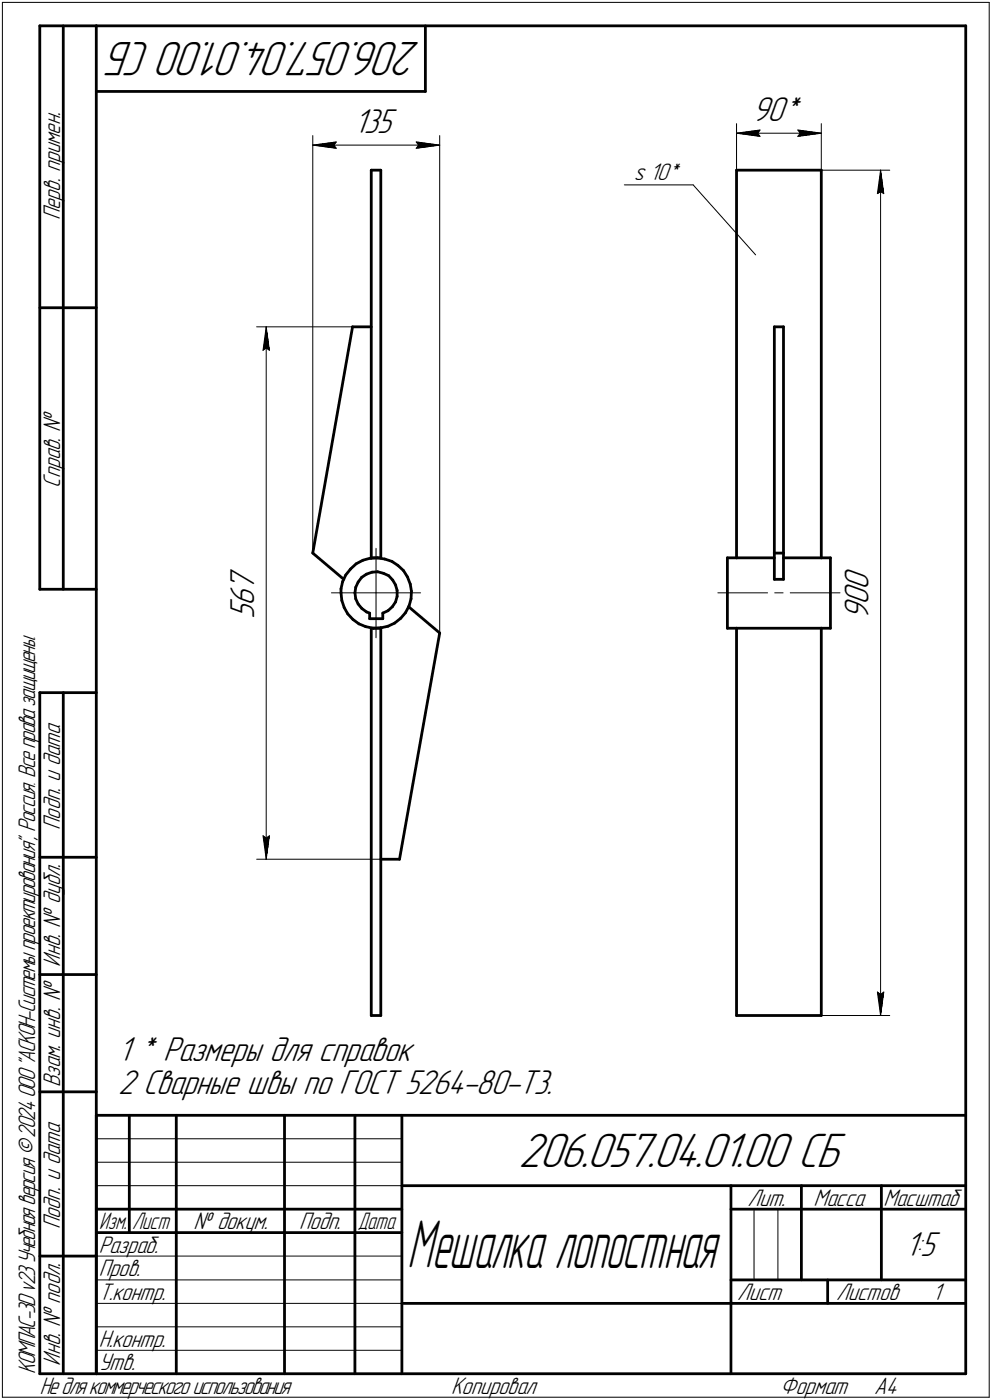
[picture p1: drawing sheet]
<svg xmlns="http://www.w3.org/2000/svg" width="211mm" height="298mm" viewBox="0 0 211 298" stroke-linecap="round" stroke-linejoin="round" font-family="sans-serif">
<g fill="#fff" stroke="#fff" stroke-width=".21">
<path d="M25.1 220.3h64zM25.1 220.4h64zM25.1 220.5h64zM25.1 220.6h64zM25.1 220.6h64zM25.1 220.7h64zM25.1 220.8h64zM25.1 220.9h64zM25.1 221h64zM25.1 221.1h64zM25.1 221.1h64zM25.1 221.2h64zM25.1 221.3h64zM25.1 221.4h64zM25.1 221.5h64zM25.1 221.6h64zM25.1 221.7h64zM25.1 221.7h64zM25.1 221.8h64zM25.1 221.9h64zM25.1 222h64zM25.1 222.1h64zM25.1 222.2h64zM25.1 222.2h64zM25.1 222.3h64zM25.1 222.4h64zM25.1 222.5h64zM25.1 222.6h64zM25.1 222.7h64zM25.1 222.8h64zM25.1 222.8h64zM25.1 222.9h64zM25.1 223h64zM25.1 223.1h64zM25.1 223.2h64zM25.1 223.3h64zM25.1 223.4h64zM25.1 223.4h64zM25.1 223.5h64zM25.1 223.6h64zM25.1 223.7h64zM25.1 223.8h64zM25.1 223.9h64zM25.1 223.9h64zM25.1 224h64zM25.1 224.1h64zM25.1 224.2h64zM25.1 224.3h64zM25.1 224.4h64zM25.1 224.5h64zM25.1 224.5h64zM25.1 224.6h64zM25.1 224.7h64zM25.1 224.8h64zM25.1 224.9h64zM25.1 225h64zM25.1 225h64zM25.1 225.1h64zM25.1 225.2h64zM25.1 225.3h64zM25.1 225.4h64zM25.1 225.5h64zM25.1 225.6h64zM25.1 225.6h64zM25.1 225.7h64zM25.1 225.8h64zM25.1 225.9h64zM25.1 226h64zM25.1 226.1h64zM25.1 226.1h64zM25.1 226.2h64zM25.1 226.3h64zM25.1 226.4h64zM25.1 226.5h64zM25.1 226.6h64zM25.1 226.7h64zM25.1 226.7h64zM25.1 226.8h64zM25.1 226.9h64zM25.1 227h64zM25.1 227.1h64zM25.1 227.2h64zM25.1 227.2h64zM25.1 227.3h64z"/>
<path d="M25.1 227.4h92.2zM25.1 227.5h92.2zM25.1 227.6h92.2zM25.1 227.7h92.2zM25.1 227.8h92.2zM25.1 227.8h92.2zM25.1 227.9h92.2zM25.1 228h92.2zM25.1 228.1h92.2zM25.1 228.2h92.2zM25.1 228.3h92.2zM25.1 228.3h92.2zM25.1 228.4h92.2zM25.1 228.5h92.2zM25.1 228.6h92.2zM25.1 228.7h92.2zM25.1 228.8h92.2zM25.1 228.9h92.2zM25.1 228.9h92.2zM25.1 229h92.2zM25.1 229.1h92.2zM25.1 229.2h92.2zM25.1 229.3h92.2zM25.1 229.4h92.2zM25.1 229.4h92.2zM25.1 229.5h92.2zM25.1 229.6h92.2zM25.1 229.7h92.2zM25.1 229.8h92.2zM25.1 229.9h92.2zM25.1 230h92.2zM25.1 230h92.2zM25.1 230.1h92.2zM25.1 230.2h92.2zM25.1 230.3h92.2zM25.1 230.4h92.2zM25.1 230.5h92.2zM25.1 230.5h92.2zM25.1 230.6h92.2zM25.1 230.7h92.2zM25.1 230.8h92.2zM25.1 230.9h92.2zM25.1 231h92.2zM25.1 231.1h92.2zM25.1 231.1h92.2zM25.1 231.2h92.2zM25.1 231.3h92.2zM25.1 231.4h92.2zM25.1 231.5h92.2zM25.1 231.6h92.2zM25.1 231.6h92.2zM25.1 231.7h92.2zM25.1 231.8h92.2zM25.1 231.9h92.2zM25.1 232h92.2zM25.1 232.1h92.2zM25.1 232.2h92.2zM25.1 232.2h92.2zM25.1 232.3h92.2zM25.1 232.4h92.2zM25.1 232.5h92.2zM25.1 232.6h92.2zM25.1 232.7h92.2zM25.1 232.7h92.2zM25.1 232.8h92.2zM25.1 232.9h92.2zM25.1 233h92.2zM25.1 233.1h92.2zM25.1 233.2h92.2zM25.1 233.3h92.2zM25.1 233.3h92.2zM25.1 233.4h92.2zM25.1 233.5h92.2zM25.1 233.6h92.2zM25.1 233.7h92.2zM25.1 233.8h92.2zM25.1 233.8h92.2zM25.1 233.9h92.2zM25.1 234h92.2zM25.1 234.1h92.2zM25.1 234.2h92.2zM25.1 234.3h92.2zM25.1 234.4h92.2zM25.1 234.4h92.2z"/>
<path d="M75.3 22.8h9.5zM75.3 22.9h9.5zM75.3 22.9h9.5zM75.3 23h9.5zM75.3 23.1h9.5zM75.3 23.2h9.5zM75.3 23.3h9.5zM75.3 23.4h9.5zM75.3 23.5h9.5zM75.3 23.5h9.5zM75.3 23.6h9.5zM75.3 23.7h9.5zM75.3 23.8h9.5zM75.3 23.9h9.5zM75.3 24h9.5zM75.3 24h9.5zM75.3 24.1h9.5zM75.3 24.2h9.5zM75.3 24.3h9.5zM75.3 24.4h9.5zM75.3 24.5h9.5zM75.3 24.6h9.5zM75.3 24.6h9.5zM75.3 24.7h9.5zM75.3 24.8h9.5zM75.3 24.9h9.5zM75.3 25h9.5zM75.3 25.1h9.5zM75.3 25.1h9.5zM75.3 25.2h9.5zM75.3 25.3h9.5zM75.3 25.4h9.5zM75.3 25.5h9.5zM75.3 25.6h9.5zM75.3 25.7h9.5zM75.3 25.7h9.5zM75.3 25.8h9.5zM75.3 25.9h9.5zM75.3 26h9.5zM75.3 26.1h9.5zM75.3 26.2h9.5zM75.3 26.2h9.5zM75.3 26.3h9.5zM75.3 26.4h9.5zM75.3 26.5h9.5zM75.3 26.6h9.5zM75.3 26.7h9.5zM75.3 26.8h9.5zM75.3 26.8h9.5zM75.3 26.9h9.5zM75.3 27h9.5zM75.3 27.1h9.5zM75.3 27.2h9.5zM75.3 27.3h9.5zM75.3 27.3h9.5zM75.3 27.4h9.5zM75.3 27.5h9.5zM75.3 27.6h9.5zM75.3 27.7h9.5zM75.3 27.8h9.5zM75.3 27.9h9.5zM75.3 27.9h9.5zM75.3 28h9.5zM75.3 28.1h9.5zM75.3 28.2h9.5zM75.3 28.3h9.5zM75.3 28.4h9.5zM75.3 28.4h9.5zM75.3 28.5h9.5zM75.3 28.6h9.5zM75.3 28.7h9.5zM75.3 28.8h9.5zM75.3 28.9h9.5zM75.3 29h9.5zM75.3 29h9.5zM75.3 29.1h9.5zM75.3 29.2h9.5zM75.3 29.3h9.5zM75.3 29.4h9.5zM75.3 29.5h9.5zM75.3 29.5h9.5zM75.3 29.6h9.5zM75.3 29.7h9.5zM75.3 29.8h9.5z"/>
<path d="M71.4 29.8h.7zM70.6 29.9h1.5zM69.8 30h2.3zM69.1 30.1h3zM68.3 30.1h3.8zM68.2 30.2h3.9zM68 30.3h4.1zM67.7 30.4h4.4zM67.6 30.5h4.5zM67.4 30.6h4.7zM67.1 30.6h5zM67 30.7h5.1zM66.8 30.8h5.3zM66.5 30.9h5.6zM66.8 31h5.3zM67 31.1h5.1zM67.1 31.2h5zM67.4 31.2h4.7zM67.6 31.3h4.5zM67.7 31.4h4.4zM68 31.5h4.1zM68.2 31.6h3.9zM68.3 31.7h3.8zM69 31.7h3.1zM69.6 31.8h2.5zM70.2 31.9h1.9zM70.9 32h1.2zM71.5 32.1h.6z"/>
<path d="M88.1 29.8h.7zM88.1 29.9h1.5zM88.1 30h2.2zM88.1 30.1h3zM88.1 30.1h3.7zM88.1 30.2h3.9zM88.1 30.3h4.1zM88.1 30.4h4.3zM88.1 30.5h4.5zM88.1 30.6h4.7zM88.1 30.6h4.9zM88.1 30.7h5.1zM88.1 30.8h5.3zM88.1 30.9h5.5zM88.1 31h5.3zM88.1 31.1h5.1zM88.1 31.2h4.9zM88.1 31.2h4.7zM88.1 31.3h4.5zM88.1 31.4h4.3zM88.1 31.5h4.1zM88.1 31.6h3.9zM88.1 31.7h3.7zM88.1 31.7h3.1zM88.1 31.8h2.5zM88.1 31.9h1.8zM88.1 32h1.2zM88.1 32.1h.6z"/>
<path d="M160.1 20.2h11.3zM160.1 20.3h11.3zM160.1 20.4h11.3zM160.1 20.5h11.3zM160.1 20.6h11.3zM160.1 20.7h11.3zM160.1 20.7h11.3zM160.1 20.8h11.3zM160.1 20.9h11.3zM160.1 21h11.3zM160.1 21.1h11.3zM160.1 21.2h11.3zM160.1 21.3h11.3zM160.1 21.3h11.3zM160.1 21.4h11.3zM160.1 21.5h11.3zM160.1 21.6h11.3zM160.1 21.7h11.3zM160.1 21.8h11.3zM160.1 21.8h11.3zM160.1 21.9h11.3zM160.1 22h11.3zM160.1 22.1h11.3zM160.1 22.2h11.3zM160.1 22.3h11.3zM160.1 22.4h11.3zM160.1 22.4h11.3zM160.1 22.5h11.3zM160.1 22.6h11.3zM160.1 22.7h11.3zM160.1 22.8h11.3zM160.1 22.9h11.3zM160.1 22.9h11.3zM160.1 23h11.3zM160.1 23.1h11.3zM160.1 23.2h11.3zM160.1 23.3h11.3zM160.1 23.4h11.3zM160.1 23.5h11.3zM160.1 23.5h11.3zM160.1 23.6h11.3zM160.1 23.7h11.3zM160.1 23.8h11.3zM160.1 23.9h11.3zM160.1 24h11.3zM160.1 24h11.3zM160.1 24.1h11.3zM160.1 24.2h11.3zM160.1 24.3h11.3zM160.1 24.4h11.3zM160.1 24.5h11.3zM160.1 24.6h11.3zM160.1 24.6h11.3zM160.1 24.7h11.3zM160.1 24.8h11.3zM160.1 24.9h11.3zM160.1 25h11.3zM160.1 25.1h11.3zM160.1 25.1h11.3zM160.1 25.2h11.3zM160.1 25.3h11.3zM160.1 25.4h11.3zM160.1 25.5h11.3zM160.1 25.6h11.3zM160.1 25.7h11.3zM160.1 25.7h11.3zM160.1 25.8h11.3zM160.1 25.9h11.3zM160.1 26h11.3zM160.1 26.1h11.3zM160.1 26.2h11.3zM160.1 26.2h11.3zM160.1 26.3h11.3zM160.1 26.4h11.3zM160.1 26.5h11.3zM160.1 26.6h11.3zM160.1 26.7h11.3zM160.1 26.8h11.3zM160.1 26.8h11.3zM160.1 26.9h11.3zM160.1 27h11.3zM160.1 27.1h11.3zM160.1 27.2h11.3zM160.1 27.3h11.3z"/>
<path d="M161.5 27.3h.7zM160.8 27.3h1.4zM160 27.4h2.2zM159.3 27.5h2.9zM158.5 27.6h3.7zM158.3 27.7h3.9zM158.2 27.8h4zM157.9 27.9h4.3zM157.7 27.9h4.5zM157.6 28h4.6zM157.3 28.1h4.9zM157.1 28.2h5.1zM157 28.3h5.2zM156.7 28.4h5.5zM157 28.4h5.2zM157.1 28.5h5.1zM157.3 28.6h4.9zM157.6 28.7h4.6zM157.7 28.8h4.5zM157.9 28.9h4.3zM158.2 29h4zM158.3 29h3.9zM158.5 29.1h3.7zM159.2 29.2h3zM159.8 29.3h2.4zM160.4 29.4h1.8zM161 29.5h1.2zM161.6 29.5h.6z"/>
<path d="M169.2 27.3h.8zM169.2 27.3h1.6zM169.2 27.4h2.3zM169.2 27.5h3.1zM169.2 27.6h3.8zM169.2 27.7h4zM169.2 27.8h4.2zM169.2 27.9h4.4zM169.2 27.9h4.6zM169.2 28h4.8zM169.2 28.1h5zM169.2 28.2h5.2zM169.2 28.3h5.4zM169.2 28.4h5.6zM169.2 28.4h5.4zM169.2 28.5h5.2zM169.2 28.6h5zM169.2 28.7h4.8zM169.2 28.8h4.6zM169.2 28.9h4.4zM169.2 29h4.2zM169.2 29h4zM169.2 29.1h3.8zM169.2 29.2h3.2zM169.2 29.3h2.6zM169.2 29.4h1.9zM169.2 29.5h1.3zM169.2 29.5h.7z"/>
<path d="M179.2 120.6h7.2zM179.2 120.6h7.2zM179.2 120.7h7.2zM179.2 120.8h7.2zM179.2 120.9h7.2zM179.2 121h7.2zM179.2 121.1h7.2zM179.2 121.2h7.2zM179.2 121.2h7.2zM179.2 121.3h7.2zM179.2 121.4h7.2zM179.2 121.5h7.2zM179.2 121.6h7.2zM179.2 121.7h7.2zM179.2 121.8h7.2zM179.2 121.8h7.2zM179.2 121.9h7.2zM179.2 122h7.2zM179.2 122.1h7.2zM179.2 122.2h7.2zM179.2 122.3h7.2zM179.2 122.3h7.2zM179.2 122.4h7.2zM179.2 122.5h7.2zM179.2 122.6h7.2zM179.2 122.7h7.2zM179.2 122.8h7.2zM179.2 122.9h7.2zM179.2 122.9h7.2zM179.2 123h7.2zM179.2 123.1h7.2zM179.2 123.2h7.2zM179.2 123.3h7.2zM179.2 123.4h7.2zM179.2 123.4h7.2zM179.2 123.5h7.2zM179.2 123.6h7.2zM179.2 123.7h7.2zM179.2 123.8h7.2zM179.2 123.9h7.2zM179.2 124h7.2zM179.2 124h7.2zM179.2 124.1h7.2zM179.2 124.2h7.2zM179.2 124.3h7.2zM179.2 124.4h7.2zM179.2 124.5h7.2zM179.2 124.5h7.2zM179.2 124.6h7.2zM179.2 124.7h7.2zM179.2 124.8h7.2zM179.2 124.9h7.2zM179.2 125h7.2zM179.2 125.1h7.2zM179.2 125.1h7.2zM179.2 125.2h7.2zM179.2 125.3h7.2zM179.2 125.4h7.2zM179.2 125.5h7.2zM179.2 125.6h7.2zM179.2 125.6h7.2zM179.2 125.7h7.2zM179.2 125.8h7.2zM179.2 125.9h7.2zM179.2 126h7.2zM179.2 126.1h7.2zM179.2 126.2h7.2zM179.2 126.2h7.2zM179.2 126.3h7.2zM179.2 126.4h7.2zM179.2 126.5h7.2zM179.2 126.6h7.2zM179.2 126.7h7.2zM179.2 126.7h7.2zM179.2 126.8h7.2zM179.2 126.9h7.2zM179.2 127h7.2zM179.2 127.1h7.2zM179.2 127.2h7.2zM179.2 127.3h7.2zM179.2 127.3h7.2zM179.2 127.4h7.2zM179.2 127.5h7.2zM179.2 127.6h7.2zM179.2 127.7h7.2zM179.2 127.8h7.2zM179.2 127.8h7.2zM179.2 127.9h7.2zM179.2 128h7.2zM179.2 128.1h7.2zM179.2 128.2h7.2zM179.2 128.3h7.2zM179.2 128.4h7.2zM179.2 128.4h7.2zM179.2 128.5h7.2zM179.2 128.6h7.2zM179.2 128.7h7.2zM179.2 128.8h7.2zM179.2 128.9h7.2zM179.2 128.9h7.2zM179.2 129h7.2zM179.2 129.1h7.2zM179.2 129.2h7.2zM179.2 129.3h7.2zM179.2 129.4h7.2zM179.2 129.5h7.2zM179.2 129.5h7.2zM179.2 129.6h7.2zM179.2 129.7h7.2zM179.2 129.8h7.2zM179.2 129.9h7.2zM179.2 130h7.2zM179.2 130h7.2zM179.2 130.1h7.2zM179.2 130.2h7.2zM179.2 130.3h7.2zM179.2 130.4h7.2zM179.2 130.5h7.2zM179.2 130.6h7.2zM179.2 130.6h7.2zM179.2 130.7h7.2zM179.2 130.8h7.2zM179.2 130.9h7.2zM179.2 131h7.2zM179.2 131.1h7.2zM179.2 131.1h7.2zM179.2 131.2h7.2zM179.2 131.3h7.2zM179.2 131.4h7.2zM179.2 131.5h7.2zM179.2 131.6h7.2zM179.2 131.7h7.2zM179.2 131.7h7.2zM179.2 131.8h7.2z"/>
<path d="M187.3 36.5h.2zM187.3 36.6h.2zM187.2 36.7h.4zM187.2 36.7h.4zM187.1 36.8h.5zM187.1 36.9h.6zM187.1 37h.6zM187 37.1h.8zM187 37.2h.8zM186.9 37.3h1zM186.9 37.3h1zM186.9 37.4h1zM186.9 37.5h1.1zM186.9 37.6h1.1zM186.8 37.7h1.2zM186.8 37.8h1.2zM186.7 37.8h1.4zM186.7 37.9h1.4zM186.6 38h1.5zM186.6 38.1h1.6zM186.6 38.2h1.6zM186.6 38.3h1.6zM186.6 38.4h1.6zM186.6 38.4h1.6zM186.6 38.5h1.6zM186.6 38.6h1.6zM186.5 38.7h1.7zM186.5 38.8h1.8zM186.5 38.9h1.8zM186.5 38.9h1.8zM186.5 39h1.8zM186.5 39.1h1.8zM186.5 39.2h1.8zM186.4 39.3h1.9zM186.4 39.4h1.9zM186.4 39.5h1.9zM186.4 39.5h2zM186.4 39.6h2zM186.4 39.7h2zM186.4 39.8h2zM186.4 39.9h2zM186.4 40h2zM186.4 40h2zM186.4 40.1h2zM186.4 40.2h2zM186.4 40.3h2.1zM186.4 40.4h2.1zM186.4 40.5h2.1zM186.3 40.6h2.2zM186.3 40.6h2.2zM186.3 40.7h2.2zM186.3 40.8h2.2zM186.3 40.9h2.2zM186.3 41h2.2zM186.3 41.1h2.3zM186.2 41.1h2.4zM186.2 41.2h2.4zM186.2 41.3h2.4zM186.2 41.4h2.4zM186.2 41.5h2.4zM186.2 41.6h2.4zM186.2 41.7h2.4z"/>
<path d="M186.1 210.7h2.5zM186.2 210.8h2.4zM186.2 210.9h2.4zM186.2 211h2.4zM186.2 211.1h2.4zM186.2 211.2h2.4zM186.2 211.2h2.4zM186.2 211.3h2.4zM186.3 211.4h2.3zM186.3 211.5h2.2zM186.3 211.6h2.2zM186.3 211.7h2.2zM186.3 211.8h2.2zM186.3 211.8h2.2zM186.3 211.9h2.2zM186.4 212h2.1zM186.4 212.1h2.1zM186.4 212.2h2.1zM186.4 212.3h2zM186.4 212.3h2zM186.4 212.4h2zM186.4 212.5h2zM186.4 212.6h2zM186.4 212.7h2zM186.4 212.8h2zM186.4 212.9h2zM186.4 212.9h2zM186.4 213h1.9zM186.4 213.1h1.9zM186.4 213.2h1.9zM186.5 213.3h1.8zM186.5 213.4h1.8zM186.5 213.4h1.8zM186.5 213.5h1.8zM186.5 213.6h1.8zM186.5 213.7h1.8zM186.5 213.8h1.7zM186.6 213.9h1.6zM186.6 214h1.6zM186.6 214h1.6zM186.6 214.1h1.6zM186.6 214.2h1.6zM186.6 214.3h1.6zM186.6 214.4h1.6zM186.6 214.5h1.5zM186.7 214.5h1.4zM186.7 214.6h1.4zM186.8 214.7h1.2zM186.8 214.8h1.2zM186.9 214.9h1.1zM186.9 215h1.1zM186.9 215.1h1zM186.9 215.1h1zM186.9 215.2h1zM187 215.3h.8zM187 215.4h.8zM187.1 215.5h.6zM187.1 215.6h.6zM187.1 215.6h.5zM187.2 215.7h.4zM187.2 215.8h.4zM187.3 215.9h.2zM187.3 216h.2z"/>
<path d="M48.5 120.8h7.1zM48.5 120.9h7.1zM48.5 121h7.1zM48.5 121.1h7.1zM48.5 121.2h7.1zM48.5 121.2h7.1zM48.5 121.3h7.1zM48.5 121.4h7.1zM48.5 121.5h7.1zM48.5 121.6h7.1zM48.5 121.7h7.1zM48.5 121.8h7.1zM48.5 121.8h7.1zM48.5 121.9h7.1zM48.5 122h7.1zM48.5 122.1h7.1zM48.5 122.2h7.1zM48.5 122.3h7.1zM48.5 122.3h7.1zM48.5 122.4h7.1zM48.5 122.5h7.1zM48.5 122.6h7.1zM48.5 122.7h7.1zM48.5 122.8h7.1zM48.5 122.9h7.1zM48.5 122.9h7.1zM48.5 123h7.1zM48.5 123.1h7.1zM48.5 123.2h7.1zM48.5 123.3h7.1zM48.5 123.4h7.1zM48.5 123.4h7.1zM48.5 123.5h7.1zM48.5 123.6h7.1zM48.5 123.7h7.1zM48.5 123.8h7.1zM48.5 123.9h7.1zM48.5 124h7.1zM48.5 124h7.1zM48.5 124.1h7.1zM48.5 124.2h7.1zM48.5 124.3h7.1zM48.5 124.4h7.1zM48.5 124.5h7.1zM48.5 124.5h7.1zM48.5 124.6h7.1zM48.5 124.7h7.1zM48.5 124.8h7.1zM48.5 124.9h7.1zM48.5 125h7.1zM48.5 125.1h7.1zM48.5 125.1h7.1zM48.5 125.2h7.1zM48.5 125.3h7.1zM48.5 125.4h7.1zM48.5 125.5h7.1zM48.5 125.6h7.1zM48.5 125.6h7.1zM48.5 125.7h7.1zM48.5 125.8h7.1zM48.5 125.9h7.1zM48.5 126h7.1zM48.5 126.1h7.1zM48.5 126.2h7.1zM48.5 126.2h7.1zM48.5 126.3h7.1zM48.5 126.4h7.1zM48.5 126.5h7.1zM48.5 126.6h7.1zM48.5 126.7h7.1zM48.5 126.7h7.1zM48.5 126.8h7.1zM48.5 126.9h7.1zM48.5 127h7.1zM48.5 127.1h7.1zM48.5 127.2h7.1zM48.5 127.3h7.1zM48.5 127.3h7.1zM48.5 127.4h7.1zM48.5 127.5h7.1zM48.5 127.6h7.1zM48.5 127.7h7.1zM48.5 127.8h7.1zM48.5 127.8h7.1zM48.5 127.9h7.1zM48.5 128h7.1zM48.5 128.1h7.1zM48.5 128.2h7.1zM48.5 128.3h7.1zM48.5 128.4h7.1zM48.5 128.4h7.1zM48.5 128.5h7.1zM48.5 128.6h7.1zM48.5 128.7h7.1zM48.5 128.8h7.1zM48.5 128.9h7.1zM48.5 128.9h7.1zM48.5 129h7.1zM48.5 129.1h7.1zM48.5 129.2h7.1zM48.5 129.3h7.1zM48.5 129.4h7.1zM48.5 129.5h7.1zM48.5 129.5h7.1zM48.5 129.6h7.1zM48.5 129.7h7.1zM48.5 129.8h7.1zM48.5 129.9h7.1zM48.5 130h7.1zM48.5 130h7.1zM48.5 130.1h7.1zM48.5 130.2h7.1zM48.5 130.3h7.1zM48.5 130.4h7.1zM48.5 130.5h7.1zM48.5 130.6h7.1zM48.5 130.6h7.1zM48.5 130.7h7.1zM48.5 130.8h7.1zM48.5 130.9h7.1zM48.5 131h7.1zM48.5 131.1h7.1zM48.5 131.1h7.1zM48.5 131.2h7.1zM48.5 131.3h7.1zM48.5 131.4h7.1zM48.5 131.5h7.1zM48.5 131.6h7.1zM48.5 131.7h7.1z"/>
<path d="M56.6 69.8h.2zM56.6 69.9h.2zM56.5 70h.4zM56.5 70.1h.4zM56.4 70.2h.5zM56.4 70.3h.6zM56.4 70.4h.6zM56.3 70.4h.8zM56.3 70.5h.8zM56.2 70.6h.9zM56.2 70.7h.9zM56.1 70.8h1zM56.1 70.9h1.1zM56.1 71h1.1zM56 71h1.3zM56 71.1h1.3zM56 71.2h1.4zM56 71.3h1.4zM55.9 71.4h1.5zM55.9 71.5h1.6zM55.9 71.5h1.6zM55.9 71.6h1.6zM55.9 71.7h1.6zM55.9 71.8h1.6zM55.9 71.9h1.6zM55.9 72h1.6zM55.8 72.1h1.7zM55.8 72.1h1.8zM55.8 72.2h1.8zM55.8 72.3h1.8zM55.8 72.4h1.8zM55.8 72.5h1.8zM55.8 72.6h1.8zM55.7 72.6h1.9zM55.7 72.7h1.9zM55.7 72.8h1.9zM55.7 72.9h2zM55.7 73h2zM55.7 73.1h2zM55.7 73.2h2zM55.6 73.2h2.1zM55.6 73.3h2.1zM55.6 73.4h2.1zM55.6 73.5h2.1zM55.6 73.6h2.1zM55.6 73.7h2.1zM55.6 73.7h2.1zM55.6 73.8h2.1zM55.5 73.9h2.2zM55.5 74h2.2zM55.5 74.1h2.2zM55.5 74.2h2.2zM55.5 74.3h2.2zM55.5 74.3h2.2zM55.5 74.4h2.3zM55.5 74.5h2.3zM55.5 74.6h2.3zM55.5 74.7h2.3zM55.5 74.8h2.3zM55.5 74.8h2.3zM55.5 74.9h2.3zM55.5 75h2.3z"/>
<path d="M55.4 177.5h2.4zM55.5 177.5h2.3zM55.5 177.6h2.3zM55.5 177.7h2.3zM55.5 177.8h2.3zM55.5 177.9h2.3zM55.5 178h2.3zM55.5 178.1h2.3zM55.5 178.1h2.3zM55.5 178.2h2.2zM55.5 178.3h2.2zM55.5 178.4h2.2zM55.5 178.5h2.2zM55.5 178.6h2.2zM55.5 178.6h2.2zM55.6 178.7h2.1zM55.6 178.8h2.1zM55.6 178.9h2.1zM55.6 179h2.1zM55.6 179.1h2.1zM55.6 179.2h2.1zM55.6 179.2h2.1zM55.6 179.3h2.1zM55.7 179.4h2zM55.7 179.5h2zM55.7 179.6h2zM55.7 179.7h2zM55.7 179.7h1.9zM55.7 179.8h1.9zM55.7 179.9h1.9zM55.8 180h1.8zM55.8 180.1h1.8zM55.8 180.2h1.8zM55.8 180.3h1.8zM55.8 180.3h1.8zM55.8 180.4h1.8zM55.8 180.5h1.7zM55.9 180.6h1.6zM55.9 180.7h1.6zM55.9 180.8h1.6zM55.9 180.8h1.6zM55.9 180.9h1.6zM55.9 181h1.6zM55.9 181.1h1.6zM55.9 181.2h1.5zM56 181.3h1.4zM56 181.4h1.4zM56 181.4h1.3zM56 181.5h1.3zM56.1 181.6h1.1zM56.1 181.7h1.1zM56.1 181.8h1zM56.2 181.9h.9zM56.2 181.9h.9zM56.3 182h.8zM56.3 182.1h.8zM56.4 182.2h.6zM56.4 182.3h.6zM56.4 182.4h.5zM56.5 182.5h.4zM56.5 182.5h.4zM56.6 182.6h.2zM56.6 182.7h.2z"/>
<path d="M134.9 34.4h10.6zM134.9 34.5h10.6zM134.9 34.5h10.6zM134.9 34.6h10.6zM134.9 34.7h10.6zM134.9 34.8h10.6zM134.9 34.9h10.6zM134.9 35h10.6zM134.9 35.1h10.6zM134.9 35.1h10.6zM134.9 35.2h10.6zM134.9 35.3h10.6zM134.9 35.4h10.6zM134.9 35.5h10.6zM134.9 35.6h10.6zM134.9 35.6h10.6zM134.9 35.7h10.6zM134.9 35.8h10.6zM134.9 35.9h10.6zM134.9 36h10.6zM134.9 36.1h10.6zM134.9 36.2h10.6zM134.9 36.2h10.6zM134.9 36.3h10.6zM134.9 36.4h10.6zM134.9 36.5h10.6zM134.9 36.6h10.6zM134.9 36.7h10.6zM134.9 36.7h10.6zM134.9 36.8h10.6zM134.9 36.9h10.6zM134.9 37h10.6zM134.9 37.1h10.6zM134.9 37.2h10.6zM134.9 37.3h10.6zM134.9 37.3h10.6zM134.9 37.4h10.6zM134.9 37.5h10.6zM134.9 37.6h10.6zM134.9 37.7h10.6zM134.9 37.8h10.6zM134.9 37.8h10.6zM134.9 37.9h10.6zM134.9 38h10.6zM134.9 38.1h10.6zM134.9 38.2h10.6zM134.9 38.3h10.6zM134.9 38.4h10.6zM134.9 38.4h10.6zM134.9 38.5h10.6zM134.9 38.6h10.6zM134.9 38.7h10.6zM134.9 38.8h10.6zM134.9 38.9h10.6zM134.9 38.9h10.6zM134.9 39h10.6zM134.9 39.1h10.6zM134.9 39.2h10.6zM134.9 39.3h10.6z"/>
</g>
<g fill="none" stroke="#000" stroke-width=".59">
<path d="M8.5 5.5v120zM8.5 5.5h12zM13.5 5.5v120zM20.5 5.5v287zM20.5 5.5h185zM20.5 19.5h70zM90.5 5.5v14zM205.5 5.5v287zM79 36.2h2zM79 36.2v82.6zM81 36.2v82.6zM156.7 36.2h18.1z"/>
<path d="M156.7 36.2v82.6zM174.8 36.2v82.6zM8.5 65.5h12zM75 69.6l-8.5 48.2zM75 69.6h4zM164.8 69.6v48.2zM164.8 69.6h1.9zM166.7 69.6v48.2zM66.5 117.8l6.7 5.6zM77.2 119.3l1.5-.4zM78.7 118.9l1.6-.1zM79 118.8h2z"/>
<path d="M79 118.9h.1M80.3 118.8l1.6 .2zM81.9 119l1.5 .5zM83.4 119.5l1.3 .9zM154.8 118.8v15zM154.8 118.8h1.9zM156.7 118.8h8.1zM164.8 117.8h1.9zM164.8 117.8v5.6zM166.7 118.8h8.1zM166.7 117.8v5.6zM174.8 118.8h1.9z"/>
<path d="M176.7 118.8v15zM8.5 125.5h12zM72.6 126.2l.1 1.6zM72.6 125.4v.8zM72.7 127.8l.5 1.6zM72.9 123.9l-.3 1.5zM73.2 129.4l.8 1.3zM73.6 122.4l-.7 1.5zM74 130.7l1.1 1.2zM74.6 121.2l1.2-1.1zM74.6 121.2l-1 1.2zM75.1 131.9l1.3 .9z"/>
<path d="M75.5 126.2l.2 1.3zM75.7 125.1l-.2 1.1zM75.7 127.5l.5 1.1zM75.8 120.1l1.4-.8zM76.2 124l-.5 1.1zM76.2 128.6l.8 .9zM76.4 132.8l1.4 .6zM77 122.9l1-.6zM77 122.9l-.8 1.1zM77 129.5l1 .8zM77.8 133.4l1.6 .4zM78 122.3l1.2-.5z"/>
<path d="M78 130.3l.7 .3zM78.7 130.6v1.1zM78.7 131.7h2.7zM79 133.8v82.4zM79 133.8h2zM79.2 121.8h1.1zM79.4 133.8l1.6-.1zM80.3 121.8l1.3 .3zM81 133.7l1.5-.4zM81 133.8v82.4zM81 133.7h.1M81.4 130.6l1.1-.6z"/>
<path d="M81.4 130.6v1.1zM81.6 122.1l1.1 .5zM82.5 130l1-.8zM82.5 133.3l1.5-.6zM82.7 122.6l.9 .9zM83.6 123.5l.6 1zM84 132.7l1.3-1zM84.2 128.2l-.7 1zM84.2 124.5l.3 1.2zM84.5 127l-.3 1.2zM84.5 125.7v1.3zM84.7 120.4l1.2 1.1z"/>
<path d="M85.9 121.5l.8 1.4zM86.3 130.5l-1 1.2zM86.7 122.9l.6 1.5zM87 129.2l6.6 5.6zM87 129l-.7 1.5zM87.3 124.4l.2 1.5zM87.5 127.5l-.5 1.5zM87.5 125.9v1.6zM93.6 134.8l-8.6 48.2zM154.8 133.8h1.9zM156.7 133.8v82.4zM156.7 133.8h18.1z"/>
<path d="M164.8 123.4h1.9zM174.8 133.8v82.4zM174.8 133.8h1.9zM8.5 147.5v145zM8.5 147.5h12zM13.5 147.5v145zM8.5 182.5h12zM81 183h4zM8.5 207.5h12zM79 216.2h2zM156.7 216.2h18.1zM8.5 232.5h12z"/>
<path d="M20.5 237.5h185zM20.5 237.5v55zM27.5 237.5v25zM37.5 237.5v55zM60.5 237.5v55zM75.5 237.5v55zM85.5 237.5v55zM20.5 257.5h65zM85.5 252.5h120zM155.5 252.5v40zM155.5 257.5h15zM170.5 252.5v20z"/>
<path d="M170.5 257.5h35zM187.5 252.5v20zM8.5 267.5h12zM20.5 262.5h65zM85.5 277.5h70zM155.5 277.5h50zM155.5 272.5h50zM176.1 272.5v5zM8.5 292.5h12zM20.5 292.5h185z"/>
</g>
<g fill="none" stroke="#000" stroke-width=".21">
<path d="M.5 .5v297zM.5 .5h210zM210.5 .5v297zM66.5 28.9v88.9zM66.5 30.9l5-.7zM66.5 30.9l5 .7zM66.5 30.9h27.1zM71 30.9l.5 .7zM71.5 30.2l-.5 .7zM88.6 31.6l5-.7zM88.6 30.2l.5 .7zM88.6 30.2l5 .7z"/>
<path d="M89.1 30.9l-.5 .7zM93.6 28.9v105.9zM132.8 39.4h14.7zM147.5 39.4l13.3 14.9zM156.7 26.3v9.9zM156.7 28.4l5-.7zM156.7 28.4l5 .6zM156.7 28.4h18.1zM161.2 28.4l.5 .6zM161.7 27.7l-.5 .7zM169.8 29l5-.6zM169.8 27.7l.5 .7z"/>
<path d="M169.8 27.7l5 .7zM170.3 28.4l-.5 .6zM174.8 26.3v9.9zM174.8 36.2h14.5zM187.4 36.2l.6 5zM187.4 36.2l-.7 5zM187.4 36.2v180zM186.7 41.2l.7-.4zM187.4 40.8l.6 .4zM54.6 69.6h20.4zM56 74.6l.6-.5zM56.6 69.6l.7 5z"/>
<path d="M56.6 74.1l.7 .5zM56.6 69.6l-.6 5zM56.6 69.6v113.4zM80 116.8v9.4zM70.5 126.2h9.5zM80 126.2h9.5zM80 126.2v9.6zM152.7 126.2h10.6zM164.8 126.2h1.8zM168.1 126.2h10.6zM56 178l.6 5zM56 178l.6 .5z"/>
<path d="M56.6 178.5l.7-.5zM57.3 178l-.7 5zM54.6 183h30.4zM174.8 216.2h14.5zM186.7 211.2l.7 5zM186.7 211.2l.7 .6zM187.4 211.8l.6-.6zM188 211.2l-.6 5zM20.5 247.5h65zM20.5 252.5h65zM20.5 242.5h65zM160.4 257.5v15z"/>
<path d="M165.5 257.5v15zM20.5 267.5h65zM20.5 272.5h65zM20.5 277.5h65zM.5 297.5h210zM20.5 282.5h65zM20.5 287.5h65z"/>
</g>
<g fill="#000" stroke="#000" stroke-width=".21">
<path d="M66.5 30.9h4.5zM67.2 31h3.9zM67.8 31.1h3.4zM68.5 31.2h2.8zM69.1 31.2h2.2zM69.7 31.3h1.7zM70.4 31.4h1.1zM71 31.5h.5z"/>
<path d="M71 30.3h.5zM70.4 30.4h1.1zM69.7 30.5h1.7zM69.1 30.6h2.2zM68.5 30.6h2.8zM67.8 30.7h3.4zM67.2 30.8h3.9z"/>
<path d="M88.6 30.3h.6zM88.7 30.4h1.1zM88.8 30.5h1.7zM88.8 30.6h2.3zM88.9 30.6h2.8zM89 30.7h3.4zM89.1 30.8h3.9z"/>
<path d="M89.1 30.9h4.5zM89.1 31h3.9zM89 31.1h3.4zM88.9 31.2h2.8zM88.8 31.2h2.3zM88.8 31.3h1.7zM88.7 31.4h1.1zM88.6 31.5h.6z"/>
<path d="M156.7 28.4h4.5zM157.4 28.4h3.9zM158 28.5h3.4zM158.7 28.6h2.8zM159.3 28.7h2.2zM159.9 28.8h1.6zM160.5 28.9h1.1zM161.1 29h.6z"/>
<path d="M161.1 27.8h.6zM160.5 27.9h1.1zM159.9 27.9h1.6zM159.3 28h2.2zM158.7 28.1h2.8zM158 28.2h3.4zM157.4 28.3h3.9z"/>
<path d="M169.8 27.8h.6zM169.9 27.9h1.1zM170 27.9h1.7zM170 28h2.3zM170.1 28.1h2.8zM170.2 28.2h3.4zM170.3 28.3h3.9z"/>
<path d="M170.3 28.4h4.5zM170.3 28.4h3.9zM170.2 28.5h3.4zM170.1 28.6h2.8zM170 28.7h2.3zM170 28.8h1.7zM169.9 28.9h1.1zM169.8 29h.6z"/>
<path d="M187.2 37.5h.2zM187.2 37.6h.2zM187.2 37.7h.2zM187.2 37.8h.2zM187.2 37.8h.2zM187.2 37.9h.2zM187.2 38h.2zM187.2 38.1h.2zM187.1 38.2h.3zM187.1 38.3h.3zM187.1 38.4h.3zM187.1 38.4h.3zM187.1 38.5h.3zM187.1 38.6h.3zM187.1 38.7h.3zM187 38.8h.4zM187 38.9h.4zM187 38.9h.4zM187 39h.4zM187 39.1h.4zM187 39.2h.4zM187 39.3h.4zM186.9 39.4h.5zM186.9 39.5h.5zM186.9 39.5h.5zM186.9 39.6h.5zM186.9 39.7h.5zM186.9 39.8h.5zM186.9 39.9h.5zM186.9 40h.5zM186.9 40h.5zM186.9 40.1h.5zM186.9 40.2h.5zM186.9 40.3h.5zM186.9 40.4h.5zM186.9 40.5h.5zM186.9 40.6h.5zM186.8 40.6h.6zM186.8 40.7h.6zM186.8 40.8h.6zM186.8 40.9h.5zM186.8 41h.3zM186.8 41.1h.2z"/>
<path d="M187.4 36.9h.1zM187.4 37h.1zM187.4 37.1h.1zM187.4 37.2h.1zM187.4 37.3h.1zM187.4 37.3h.1zM187.4 37.4h.1zM187.4 37.5h.2zM187.4 37.6h.2zM187.4 37.7h.2zM187.4 37.8h.2zM187.4 37.8h.2zM187.4 37.9h.2zM187.4 38h.2zM187.4 38.1h.2zM187.4 38.2h.3zM187.4 38.3h.3zM187.4 38.4h.3zM187.4 38.4h.3zM187.4 38.5h.3zM187.4 38.6h.3zM187.4 38.7h.3zM187.4 38.8h.4zM187.4 38.9h.4zM187.4 38.9h.4zM187.4 39h.4zM187.4 39.1h.4zM187.4 39.2h.4zM187.4 39.3h.4zM187.4 39.4h.5zM187.4 39.5h.5zM187.4 39.5h.5zM187.4 39.6h.5zM187.4 39.7h.5zM187.4 39.8h.5zM187.4 39.9h.5zM187.4 40h.5zM187.4 40h.6zM187.4 40.1h.6zM187.4 40.2h.6zM187.4 40.3h.6zM187.4 40.4h.6zM187.4 40.5h.6zM187.4 40.6h.6zM187.4 40.6h.6zM187.4 40.7h.6zM187.4 40.8h.6zM187.5 40.9h.5zM187.7 41h.3zM187.8 41.1h.2z"/>
<path d="M56.5 70.9h.1zM56.5 71h.1zM56.5 71h.1zM56.5 71.1h.1zM56.5 71.2h.1zM56.5 71.3h.1zM56.5 71.4h.1zM56.5 71.5h.1zM56.4 71.5h.2zM56.4 71.6h.2zM56.4 71.7h.2zM56.4 71.8h.2zM56.4 71.9h.2zM56.4 72h.2zM56.4 72.1h.2zM56.3 72.1h.3zM56.3 72.2h.3zM56.3 72.3h.3zM56.3 72.4h.3zM56.3 72.5h.3zM56.3 72.6h.3zM56.3 72.6h.3zM56.2 72.7h.4zM56.2 72.8h.4zM56.2 72.9h.4zM56.2 73h.4zM56.2 73.1h.4zM56.2 73.2h.4zM56.2 73.2h.4zM56.2 73.3h.4zM56.1 73.4h.5zM56.1 73.5h.5zM56.1 73.6h.5zM56.1 73.7h.5zM56.1 73.7h.5zM56.1 73.8h.5zM56.1 73.9h.5zM56 74h.6zM56 74.1h.6zM56 74.2h.6zM56 74.3h.5zM56 74.3h.3zM56 74.4h.2z"/>
<path d="M56.6 70.3h.2zM56.6 70.4h.2zM56.6 70.4h.2zM56.6 70.5h.2zM56.6 70.6h.2zM56.6 70.7h.2zM56.6 70.8h.2zM56.6 70.9h.3zM56.6 71h.3zM56.6 71h.3zM56.6 71.1h.3zM56.6 71.2h.3zM56.6 71.3h.3zM56.6 71.4h.3zM56.6 71.5h.3zM56.6 71.5h.4zM56.6 71.6h.4zM56.6 71.7h.4zM56.6 71.8h.4zM56.6 71.9h.4zM56.6 72h.4zM56.6 72.1h.4zM56.6 72.1h.5zM56.6 72.2h.5zM56.6 72.3h.5zM56.6 72.4h.5zM56.6 72.5h.5zM56.6 72.6h.5zM56.6 72.6h.5zM56.6 72.7h.5zM56.6 72.8h.5zM56.6 72.9h.5zM56.6 73h.5zM56.6 73.1h.5zM56.6 73.2h.5zM56.6 73.2h.5zM56.6 73.3h.5zM56.6 73.4h.6zM56.6 73.5h.6zM56.6 73.6h.6zM56.6 73.7h.6zM56.6 73.7h.6zM56.6 73.8h.6zM56.6 73.9h.6zM56.6 74h.7zM56.6 74.1h.7zM56.8 74.2h.5zM56.9 74.3h.4zM57 74.3h.3zM57.1 74.4h.2z"/>
<path d="M56 178.1h.2zM56 178.2h.3zM56 178.3h.5zM56 178.4h.6zM56 178.5h.6zM56 178.6h.6zM56.1 178.6h.5zM56.1 178.7h.5zM56.1 178.8h.5zM56.1 178.9h.5zM56.1 179h.5zM56.1 179.1h.5zM56.1 179.2h.5zM56.2 179.2h.4zM56.2 179.3h.4zM56.2 179.4h.4zM56.2 179.5h.4zM56.2 179.6h.4zM56.2 179.7h.4zM56.2 179.7h.4zM56.2 179.8h.4zM56.3 179.9h.3zM56.3 180h.3zM56.3 180.1h.3zM56.3 180.2h.3zM56.3 180.3h.3zM56.3 180.3h.3zM56.3 180.4h.3zM56.4 180.5h.2zM56.4 180.6h.2zM56.4 180.7h.2zM56.4 180.8h.2zM56.4 180.8h.2zM56.4 180.9h.2zM56.4 181h.2zM56.5 181.1h.1zM56.5 181.2h.1zM56.5 181.3h.1zM56.5 181.4h.1zM56.5 181.4h.1zM56.5 181.5h.1zM56.5 181.6h.1zM56.5 181.7h.1z"/>
<path d="M57.1 178.1h.2zM57 178.2h.3zM56.9 178.3h.4zM56.8 178.4h.5zM56.6 178.5h.7zM56.6 178.6h.7zM56.6 178.6h.6zM56.6 178.7h.6zM56.6 178.8h.6zM56.6 178.9h.6zM56.6 179h.6zM56.6 179.1h.6zM56.6 179.2h.6zM56.6 179.2h.5zM56.6 179.3h.5zM56.6 179.4h.5zM56.6 179.5h.5zM56.6 179.6h.5zM56.6 179.7h.5zM56.6 179.7h.5zM56.6 179.8h.5zM56.6 179.9h.5zM56.6 180h.5zM56.6 180.1h.5zM56.6 180.2h.5zM56.6 180.3h.5zM56.6 180.3h.5zM56.6 180.4h.5zM56.6 180.5h.4zM56.6 180.6h.4zM56.6 180.7h.4zM56.6 180.8h.4zM56.6 180.8h.4zM56.6 180.9h.4zM56.6 181h.4zM56.6 181.1h.3zM56.6 181.2h.3zM56.6 181.3h.3zM56.6 181.4h.3zM56.6 181.4h.3zM56.6 181.5h.3zM56.6 181.6h.3zM56.6 181.7h.3zM56.6 181.8h.2zM56.6 181.9h.2zM56.6 181.9h.2zM56.6 182h.2zM56.6 182.1h.2zM56.6 182.2h.2zM56.6 182.3h.2z"/>
<path d="M186.8 211.4h.1zM186.8 211.5h.2zM186.8 211.6h.4zM186.8 211.7h.5zM186.8 211.8h.6zM186.8 211.8h.6zM186.9 211.9h.5zM186.9 212h.5zM186.9 212.1h.5zM186.9 212.2h.5zM186.9 212.3h.5zM186.9 212.3h.5zM186.9 212.4h.5zM186.9 212.5h.5zM186.9 212.6h.5zM186.9 212.7h.5zM186.9 212.8h.5zM186.9 212.9h.5zM186.9 212.9h.5zM186.9 213h.5zM186.9 213.1h.5zM187 213.2h.4zM187 213.3h.4zM187 213.4h.4zM187 213.4h.4zM187 213.5h.4zM187 213.6h.4zM187 213.7h.4zM187.1 213.8h.3zM187.1 213.9h.3zM187.1 214h.3zM187.1 214h.3zM187.1 214.1h.3zM187.1 214.2h.3zM187.1 214.3h.3zM187.2 214.4h.2zM187.2 214.5h.2zM187.2 214.5h.2zM187.2 214.6h.2zM187.2 214.7h.2zM187.2 214.8h.2zM187.2 214.9h.2zM187.2 215h.2z"/>
<path d="M187.9 211.4h.1zM187.7 211.5h.3zM187.6 211.6h.4zM187.5 211.7h.5zM187.4 211.8h.6zM187.4 211.8h.6zM187.4 211.9h.6zM187.4 212h.6zM187.4 212.1h.6zM187.4 212.2h.6zM187.4 212.3h.6zM187.4 212.3h.6zM187.4 212.4h.6zM187.4 212.5h.5zM187.4 212.6h.5zM187.4 212.7h.5zM187.4 212.8h.5zM187.4 212.9h.5zM187.4 212.9h.5zM187.4 213h.5zM187.4 213.1h.5zM187.4 213.2h.4zM187.4 213.3h.4zM187.4 213.4h.4zM187.4 213.4h.4zM187.4 213.5h.4zM187.4 213.6h.4zM187.4 213.7h.4zM187.4 213.8h.3zM187.4 213.9h.3zM187.4 214h.3zM187.4 214h.3zM187.4 214.1h.3zM187.4 214.2h.3zM187.4 214.3h.3zM187.4 214.4h.2zM187.4 214.5h.2zM187.4 214.5h.2zM187.4 214.6h.2zM187.4 214.7h.2zM187.4 214.8h.2zM187.4 214.9h.2zM187.4 215h.2zM187.4 215.1h.1zM187.4 215.1h.1zM187.4 215.2h.1zM187.4 215.3h.1zM187.4 215.4h.1zM187.4 215.5h.1zM187.4 215.6h.1z"/>
</g>
<text font-size="15" x="86.7" y="270.1">Мешалка лопостная</text>
<g font-size="10.9">
<text x="89.5" y="9" transform="rotate(-180 89.5 9)">206.057.04.01.00 СБ</text>
<text x="110.3" y="248.5">206.057.04.01.00 СБ</text>
</g>
<g font-size="7.8">
<text x="75.3" y="28.4">135</text>
<text x="160.1" y="25.8">90*</text>
<text x="54.1" y="125.8" transform="rotate(-90 54.1 125.8)">7</text>
<text x="184.8" y="125.6" transform="rotate(-90 184.8 125.6)">0</text>
<text x="54.1" y="131.7" transform="rotate(-90 54.1 131.7)">5</text>
<text x="54.1" y="129" transform="rotate(-90 54.1 129)">6</text>
<text x="184.8" y="131.9" transform="rotate(-90 184.8 131.9)">9</text>
<text x="184.8" y="128.8" transform="rotate(-90 184.8 128.8)">0</text>
<text x="25.2" y="225.9">1 * Размеры для справок</text>
<text x="25.2" y="233">2 Сварные швы по ГОСТ 5264-80-Т3.</text>
<text x="192.6" y="267.5">1:5</text>
</g>
<g font-size="5.4">
<text x="134.8" y="38.3">s 10*</text>
<text x="12.8" y="46.9" transform="rotate(-90 12.8 46.9)">Перв. примен.</text>
<text x="12.8" y="103.8" transform="rotate(-90 12.8 103.8)">Справ. !</text>
<text x="12.8" y="176.7" transform="rotate(-90 12.8 176.7)">Подп. и дата</text>
<text x="12.8" y="205.8" transform="rotate(-90 12.8 205.8)">Инв. ! дубл.</text>
<text x="12.8" y="231.6" transform="rotate(-90 12.8 231.6)">Взам. инв. !</text>
<text x="159.1" y="256.8">Лит.</text>
<text x="173.1" y="256.8">Масса</text>
<text x="188" y="256.8">Масштаб</text>
<text x="12.8" y="261.7" transform="rotate(-90 12.8 261.7)">Подп. и дата</text>
<text x="41.2" y="261.8">! докум.</text>
<text x="63.6" y="261.8">Подп.</text>
<text x="21" y="266.8">Разраб.</text>
<text x="21" y="271.8">Пров.</text>
<text x="21" y="276.8">Т.контр.</text>
<text x="156.9" y="276.8">Лист</text>
<text x="177.9" y="276.8">Листов</text>
<text x="198.4" y="276.8">1</text>
<text x="21" y="286.8">Н.контр.</text>
<text x="7.5" y="292.5" transform="rotate(-90 7.5 292.5)">КОМПАС-3Dv23Учебнаяверсия©2024ООО&quot;АСКОН-Системыпроектирования&quot;, Россия. Всеправазащищены.</text>
<text x="12.8" y="290.8" transform="rotate(-90 12.8 290.8)">Инв. ! подл.</text>
<text x="21" y="291.8">Утв.</text>
<text x="8.5" y="296.7">Недлякоммерческогоиспользования</text>
<text x="96" y="296.8">Копировал</text>
<text x="166" y="296.8">Формат</text>
<text x="186" y="296.8">A4</text>
</g>
<g font-size="5.3">
<text x="21.1" y="261.8">Изм.</text>
<text x="28.1" y="261.8">Лист</text>
<text x="76.1" y="261.8">Дата</text>
</g>
</svg>
